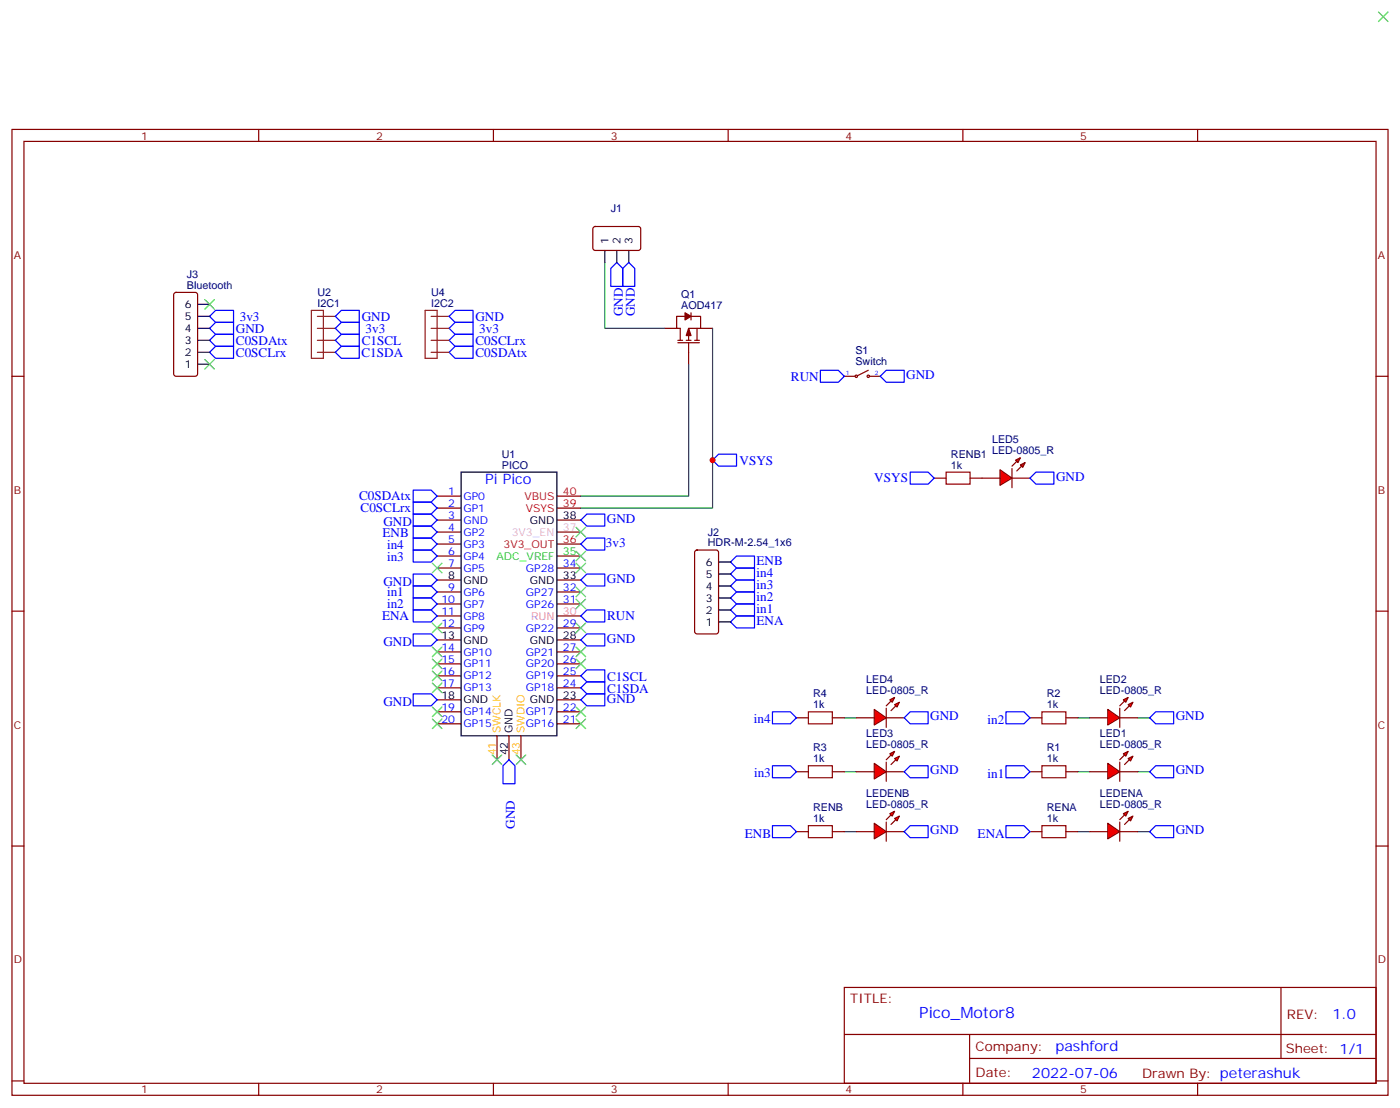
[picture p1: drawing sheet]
<svg xmlns="http://www.w3.org/2000/svg" width="412mm" height="326mm" viewBox="0 0 412 326" stroke-linecap="round" stroke-linejoin="round" font-family="sans-serif">
<g fill="none" stroke="#870000" stroke-width=".35">
<path d="M3.5 38.1h405.4v284.3h-405.4zM76.2 38.1v3.5M145.3 38.1v3.5M214.5 38.1v3.5M283.6 38.1v3.5M352.8 38.1v3.5M7.1 41.6h398.2v277.3h-398.2zM3.5 110.8h3.6M405.3 110.8h3.6M128.8 146h7M128.8 149.6h7M128.8 153.1h7"/>
<path d="M128.8 156.6h7M164 146h7.1M164 149.6h7.1M164 153.1h7.1M164 156.6h7.1M3.5 179.9h3.6M128.8 160.2h7M128.8 163.7h7M128.8 167.2h7M128.8 170.7h7M128.8 174.3h7M128.8 177.8h7"/>
<path d="M164 160.2h7.1M164 163.7h7.1M164 167.2h7.1M164 170.7h7.1M164 174.3h7.1M164 177.8h7.1M405.3 179.9h3.6M128.8 181.3h7M128.8 184.9h7M128.8 188.4h7M128.8 191.9h7M128.8 195.4h7"/>
<path d="M128.8 199h7M164 181.3h7.1M164 184.9h7.1M164 188.4h7.1M164 191.9h7.1M164 195.4h7.1M164 199h7.1M128.8 202.5h7M128.8 206h7M128.8 209.5h7M128.8 213.1h7M146.4 216.6v7.1"/>
<path d="M149.9 216.6v7.1M153.5 216.6v7.1M164 202.5h7.1M164 206h7.1M164 209.5h7.1M164 213.1h7.1M234.6 211.3h3.5M245.2 211.3h3.5M303.4 211.3h3.5M314 211.3h3.5M234.6 227.2h3.5M245.2 227.2h3.5"/>
<path d="M303.4 227.2h3.5M314 227.2h3.5M3.5 249.1h3.6M234.6 244.8h3.5M245.2 244.8h3.5M303.4 244.8h3.5M314 244.8h3.5M405.3 249.1h3.6M248.7 290.7h156.6v28.2h-156.6zM377.3 290.7v20.9M3.5 318.2h3.6M76.2 318.9v3.5"/>
<path d="M145.3 318.9v3.5M214.5 318.9v3.5M248.7 304.5h156.5M283.6 318.9v3.5M285.6 311.6h119.6M285.6 304.5v14.1M352.8 318.9v3.5M405.3 318.2h3.6"/>
</g>
<path d="M135.8 139h28.2v77.6h-28.2z" fill="none" stroke="#000" stroke-width=".35"/>
<g fill="none" stroke="#3c3" stroke-width=".35">
<path d="M406 3.5l2.9 2.9M408.9 3.5l-2.9 2.9M169.7 155.2l2.8 2.8M172.5 155.2l-2.8 2.8M169.7 162.3l2.8 2.8M169.7 165.8l2.8 2.8M169.7 172.9l2.8 2.8M169.7 176.4l2.8 2.8M172.5 165.8l-2.8 2.8M172.5 162.3l-2.8 2.8M172.5 172.9l-2.8 2.8M172.5 176.4l-2.8 2.8"/>
<path d="M127.4 194l2.8 2.8M127.4 197.6l2.8 2.8M130.2 194l-2.8 2.8M130.2 197.6l-2.8 2.8M169.7 190.5l2.8 2.8M169.7 194l2.8 2.8M169.7 183.4l2.8 2.9M172.5 190.5l-2.8 2.8M172.5 194l-2.8 2.8M172.5 183.4l-2.8 2.9M127.4 201.1l2.8 2.8M127.4 208.1l2.8 2.9"/>
<path d="M127.4 211.7l2.8 2.8M130.2 201.1l-2.8 2.8M130.2 208.1l-2.8 2.9M130.2 211.7l-2.8 2.8M169.7 211.7l2.8 2.8M169.7 208.1l2.8 2.9M172.5 211.7l-2.8 2.8M172.5 208.1l-2.8 2.9M152 222.2l2.9 2.9M154.9 222.2l-2.9 2.9"/>
</g>
<path d="M248.7 211.3h3.5M317.5 211.3h3.5M335.1 211.3h3.6M248.7 227.2h3.5M317.5 227.2h3.5M335.1 227.2h3.6M248.7 244.8h3.5M317.5 244.8h3.5M335.1 244.8h3.6" fill="none" stroke="#008700" stroke-width=".35"/>
<g fill="none" stroke="#00f" stroke-width=".35">
<path d="M121.7 151.3h5.3l1.8 1.8-1.8 1.8h-5.3zM171.1 153.1l1.8-1.8h5.3v3.6h-5.3zM121.7 169h5.3l1.8 1.7-1.8 1.8h-5.3zM171.1 170.7l1.8-1.7h5.3v3.5h-5.3zM215.2 176l1.8-1.7h5.2v3.5h-5.2zM215.2 172.5l1.8-1.8h5.2v3.6h-5.2zM215.2 169l1.8-1.8h5.2v3.5h-5.2zM215.2 165.5l1.8-1.8h5.2v3.5h-5.2zM217 177.8h5.2v3.5h-5.2l-1.8-1.7zM121.7 186.6h5.3l1.8 1.8-1.8 1.7h-5.3zM171.1 188.4l1.8-1.8h5.3v3.5h-5.3zM215.2 183.1l1.8-1.8h5.2v3.6h-5.2z"/>
<path d="M121.7 204.3h5.3l1.8 1.7-1.8 1.8h-5.3zM171.1 206l1.8-1.7h5.3v3.5h-5.3z"/>
</g>
<path d="M238.1 209.5h7.1v3.6h-7.1zM306.9 209.5h7.1v3.6h-7.1zM238.1 225.4h7.1v3.6h-7.1zM306.9 225.4h7.1v3.6h-7.1zM238.1 243.1h7.1v3.5h-7.1zM306.9 243.1h7.1v3.5h-7.1z" fill="none" stroke="#a10000" stroke-width=".35"/>
<g fill="#f00" stroke="#870000" stroke-width=".35">
<path d="M257.5 208.8l3.6 2.5-3.6 2.1z"/>
<path d="M261.1 208.5v5.6z"/>
</g>
<g fill="#870000" stroke="#870000" stroke-width=".35">
<path d="M261.1 207.8l1.4-1.4z"/>
<path d="M262.5 209.2l1.4-1.4z"/>
</g>
<g fill="#f00" stroke="#870000" stroke-width=".35">
<path d="M262.1 206l1.4-.7-.7 1.4z"/>
<path d="M263.5 207.4l1.4-.7-.7 1.4z"/>
</g>
<path d="M252.2 211.3h5.3M261.1 211.3h5.2" fill="none" stroke="#870000" stroke-width=".35"/>
<g fill="#f00" stroke="#870000" stroke-width=".35">
<path d="M257.5 224.7l3.6 2.5-3.6 2.1z"/>
<path d="M261.1 224.4v5.6z"/>
</g>
<g fill="#870000" stroke="#870000" stroke-width=".35">
<path d="M261.1 223.7l1.4-1.5z"/>
<path d="M262.5 225.1l1.4-1.4z"/>
</g>
<g fill="#f00" stroke="#870000" stroke-width=".35">
<path d="M262.1 221.9l1.4-.7-.7 1.4z"/>
<path d="M263.5 223.3l1.4-.7-.7 1.4z"/>
</g>
<path d="M252.2 227.2h5.3M261.1 227.2h5.2" fill="none" stroke="#870000" stroke-width=".35"/>
<g fill="#f00" stroke="#870000" stroke-width=".35">
<path d="M257.5 242.4l3.6 2.4-3.6 2.1z"/>
<path d="M261.1 242v5.6z"/>
</g>
<g fill="#870000" stroke="#870000" stroke-width=".35">
<path d="M261.1 241.3l1.4-1.4z"/>
<path d="M262.5 242.7l1.4-1.4z"/>
</g>
<g fill="#f00" stroke="#870000" stroke-width=".35">
<path d="M262.1 239.5l1.4-.7-.7 1.4z"/>
<path d="M263.5 240.9l1.4-.7-.7 1.5z"/>
</g>
<path d="M252.2 244.8h5.3M261.1 244.8h5.2" fill="none" stroke="#870000" stroke-width=".35"/>
<g fill="#f00" stroke="#870000" stroke-width=".35">
<path d="M326.3 208.8l3.5 2.5-3.5 2.1z"/>
<path d="M329.8 208.5v5.6z"/>
</g>
<g fill="#870000" stroke="#870000" stroke-width=".35">
<path d="M329.8 207.8l1.5-1.4z"/>
<path d="M331.3 209.2l1.4-1.4z"/>
</g>
<g fill="#f00" stroke="#870000" stroke-width=".35">
<path d="M330.9 206l1.4-.7-.7 1.4z"/>
<path d="M332.3 207.4l1.4-.7-.7 1.4z"/>
</g>
<path d="M321 211.3h5.3M329.8 211.3h5.3" fill="none" stroke="#870000" stroke-width=".35"/>
<g fill="#f00" stroke="#870000" stroke-width=".35">
<path d="M326.3 224.7l3.5 2.5-3.5 2.1z"/>
<path d="M329.8 224.4v5.6z"/>
</g>
<g fill="#870000" stroke="#870000" stroke-width=".35">
<path d="M329.8 223.7l1.5-1.5z"/>
<path d="M331.3 225.1l1.4-1.4z"/>
</g>
<g fill="#f00" stroke="#870000" stroke-width=".35">
<path d="M330.9 221.9l1.4-.7-.7 1.4z"/>
<path d="M332.3 223.3l1.4-.7-.7 1.4z"/>
</g>
<path d="M321 227.2h5.3M329.8 227.2h5.3" fill="none" stroke="#870000" stroke-width=".35"/>
<g fill="#f00" stroke="#870000" stroke-width=".35">
<path d="M326.3 242.4l3.5 2.4-3.5 2.1z"/>
<path d="M329.8 242v5.6z"/>
</g>
<g fill="#870000" stroke="#870000" stroke-width=".35">
<path d="M329.8 241.3l1.5-1.4z"/>
<path d="M331.3 242.7l1.4-1.4z"/>
</g>
<g fill="#f00" stroke="#870000" stroke-width=".35">
<path d="M330.9 239.5l1.4-.7-.7 1.4z"/>
<path d="M332.3 240.9l1.4-.7-.7 1.5z"/>
</g>
<g fill="none" stroke="#870000" stroke-width=".35">
<path d="M195.8 96.7h3.5M201.8 93.1h-2.5v3.6h1.1v3.5M203.6 93.1h2.8v3.6M203.6 92.1v2.1M205.3 96.7v3.5M206.4 96.7h-3.6v3.5M206.4 96.7h3.5M199.7 100.9h6.3M199.7 100.2h1.4M202.1 100.2h1.5M202.8 100.9v6.3M204.6 100.2h1.4"/>
<path d="M248.7 110.8h3.5M255.8 110.8h3.5M321 244.8h5.3M329.8 244.8h5.3"/>
</g>
<path d="M127.4 165.8l2.8 2.8M130.2 165.8l-2.8 2.8M127.4 190.5l2.8 2.8M127.4 183.4l2.8 2.9M130.2 190.5l-2.8 2.8M130.2 183.4l-2.8 2.9M145 222.2l2.8 2.9M147.8 222.2l-2.8 2.9" fill="none" stroke="#3c3" stroke-width=".35"/>
<g fill="none" stroke="#00f" stroke-width=".35">
<path d="M181.7 77.3l1.7 1.7v5.3h-3.5v-5.3zM121.7 158.4h5.3l1.8 1.8-1.8 1.7h-5.3zM121.7 154.9h5.3l1.8 1.7-1.8 1.8h-5.3zM121.7 172.5h5.3l1.8 1.8-1.8 1.7h-5.3zM121.7 176h5.3l1.8 1.8-1.8 1.8h-5.3zM121.7 161.9h5.3l1.8 1.8-1.8 1.8h-5.3zM121.7 179.6h5.3l1.8 1.7-1.8 1.8h-5.3zM227.5 209.5h5.3l1.8 1.8-1.8 1.8h-5.3zM266.3 211.3l1.8-1.8h5.3v3.6h-5.3zM296.3 209.5h5.3l1.8 1.8-1.8 1.8h-5.3zM338.7 211.3l1.7-1.8h5.3v3.6h-5.3zM149.9 223.7l1.8 1.7v5.3h-3.5v-5.3z"/>
<path d="M227.5 225.4h5.3l1.8 1.8-1.8 1.8h-5.3zM266.3 227.2l1.8-1.8h5.3v3.6h-5.3zM296.3 225.4h5.3l1.8 1.8-1.8 1.8h-5.3zM338.7 227.2l1.7-1.8h5.3v3.6h-5.3zM227.5 243.1h5.3l1.8 1.7-1.8 1.8h-5.3zM266.3 244.8l1.8-1.7h5.3v3.5h-5.3zM296.3 243.1h5.3l1.8 1.7-1.8 1.8h-5.3zM338.7 244.8l1.7-1.7h5.3v3.5h-5.3z"/>
</g>
<g fill="#870000" stroke="#870000" stroke-width=".35">
<path d="M202.8 96.7l.8 2.1h-1.5z"/>
<path d="M201.8 92.1l1.8 1-1.8 1.1z"/>
</g>
<path d="M178.2 77.3v19.4h17.6M209.9 96.7v52.9h-38.8M202.8 107.2v38.8h-31.7" fill="none" stroke="#008700" stroke-width=".35"/>
<circle cx="255.8" cy="110.8" r=".35" fill="#fff" stroke="#870000" stroke-width=".35"/>
<path d="M255.8 109l-3.6 1.8" fill="none" stroke="#870000" stroke-width=".35"/>
<circle cx="252.2" cy="110.8" r=".35" fill="#fff" stroke="#870000" stroke-width=".35"/>
<g fill="none" stroke="#00f" stroke-width=".35">
<path d="M185.2 77.3l1.8 1.7v5.3h-3.6v-5.3zM132.3 96.7l1.8-1.8h5.2v3.5h-5.2zM61.7 100.2l1.8-1.8h5.3v3.6h-5.3zM63.5 102h5.3v3.5h-5.3l-1.8-1.8zM98.8 100.2l1.7-1.8h5.3v3.6h-5.3zM100.5 102h5.3v3.5h-5.3l-1.7-1.8zM132.3 100.2l1.8-1.8h5.2v3.6h-5.2zM134.1 102h5.2v3.5h-5.2l-1.8-1.8zM241.7 109h5.2l1.8 1.8-1.8 1.7h-5.2zM259.3 110.8l1.8-1.8h5.2v3.5h-5.2zM121.7 144.3h5.3l1.8 1.7-1.8 1.8h-5.3zM121.7 147.8h5.3l1.8 1.8-1.8 1.7h-5.3z"/>
<path d="M171.1 160.2l1.8-1.8h5.3v3.5h-5.3zM171.1 181.3l1.8-1.7h5.3v3.5h-5.3zM171.1 199l1.8-1.8h5.3v3.5h-5.3zM171.1 202.5l1.8-1.8h5.3v3.6h-5.3z"/>
</g>
<path d="M91.7 91.4h3.5v14.1h-3.5zM93.5 93.1h5.3M93.5 96.7h5.3M125.2 91.4h3.6v14.1h-3.6zM127 93.1h5.3M127 96.7h5.3M93.5 100.2h5.3M93.5 103.7h5.3M127 100.2h5.3M127 103.7h5.3" fill="none" stroke="#8c2424" stroke-width=".35"/>
<path d="M174.9 66.9l.4-.2h13l.4 .7v5.9l-.7 .4h-12.9l-.5-.7v-5.6zM204.8 162.1l.5-.2h5.7l.6 .5 .1 23.5-.5 .7h-5.9l-.6-.4-.1-23.6z" fill="none" stroke="#870000" stroke-width=".35"/>
<path d="M178.2 73.7v3.6M181.7 73.7v3.6M185.2 73.7v3.6M211.7 179.6h3.5M211.7 176h3.5M211.7 172.5h3.5M211.7 169h3.5M211.7 165.5h3.5M211.7 183.1h3.5" fill="none" stroke="#000" stroke-width=".35"/>
<g fill="#f00" stroke="#870000" stroke-width=".35">
<path d="M294.6 138.3l3.5 2.5-3.5 2.1z"/>
<path d="M298.1 137.9v5.7z"/>
</g>
<g fill="#870000" stroke="#870000" stroke-width=".35">
<path d="M298.1 137.2l1.4-1.4z"/>
<path d="M299.5 138.6l1.4-1.4z"/>
</g>
<g fill="#f00" stroke="#870000" stroke-width=".35">
<path d="M299.2 135.5l1.4-.7-.7 1.4z"/>
<path d="M300.6 136.9l1.4-.7-.7 1.4z"/>
</g>
<path d="M51.4 86.3l.5-.2h5.6l.7 .4v23.6l-.5 .6-5.8 .1-.7-.5v-23.5zM275.2 140.8h3.5M285.8 140.8h8.8M298.1 140.8h5.3" fill="none" stroke="#870000" stroke-width=".35"/>
<path d="M278.7 139h7.1v3.5h-7.1z" fill="none" stroke="#a10000" stroke-width=".35"/>
<path d="M61.7 96.7l1.8-1.8h5.3v3.5h-5.3zM61.7 93.1l1.8-1.7h5.3v3.5h-5.3zM98.8 96.7l1.7-1.8h5.3v3.5h-5.3zM98.8 93.1l1.7-1.7h5.3v3.5h-5.3zM132.3 93.1l1.8-1.7h5.2v3.5h-5.2zM209.9 135.5l1.8-1.8h5.3v3.5h-5.3zM268.1 139h5.3l1.8 1.8-1.8 1.7h-5.3zM303.4 140.8l1.8-1.8h5.2v3.5h-5.2z" fill="none" stroke="#00f" stroke-width=".35"/>
<path d="M58.2 96.7h3.5M58.2 93.1h3.5M58.2 89.6h3.5M58.2 107.2h3.5M58.2 103.7h3.5M58.2 100.2h3.5" fill="none" stroke="#000" stroke-width=".35"/>
<path d="M60.3 88.2l2.8 2.8M63.1 88.2l-2.8 2.8M60.3 105.8l2.8 2.9M63.1 105.8l-2.8 2.9" fill="none" stroke="#3c3" stroke-width=".35"/>
<circle cx="209.9" cy="135.5" r=".88" fill="#c00"/>
<text font-size="4.6" fill="#00f" x="270.8" y="299.7">Pico_Motor8</text>
<g font-size="4.2" fill="#00f">
<text x="142.9" y="142.5">Pi Pico</text>
<text x="392.5" y="299.9">1.0</text>
<text x="310.9" y="309.5">pashford</text>
<text x="304" y="317.3">2022-07-06</text>
</g>
<g font-size="3.9" fill="#00f">
<text x="70.6" y="94.4">3v3</text>
<text x="106.5" y="94.4">GND</text>
<text x="140.1" y="94.4">GND</text>
<text x="183.5" y="93.1" transform="rotate(-90 183.5 93.1)">GND</text>
<text x="187" y="93.1" transform="rotate(-90 187 93.1)">GND</text>
<text x="69.5" y="101.6">C0SDAtx</text>
<text x="69.5" y="98">GND</text>
<text x="106.5" y="101.6">C1SCL</text>
<text x="107.7" y="97.9">3v3</text>
<text x="140" y="101.6">C0SCLrx</text>
<text x="141.2" y="97.9">3v3</text>
<text x="69.5" y="105.1">C0SCLrx</text>
<text x="106.5" y="105.1">C1SDA</text>
<text x="140" y="105.1">C0SDAtx</text>
<text x="233" y="112.1">RUN</text>
<text x="267" y="111.6">GND</text>
<text x="217.8" y="136.8">VSYS</text>
<text x="257.5" y="142">VSYS</text>
<text x="311.1" y="141.5">GND</text>
<text x="105.8" y="147.3">C0SDAtx</text>
<text x="106.2" y="150.8">C0SCLrx</text>
<text x="112.9" y="154.9">GND</text>
<text x="178.8" y="153.9">GND</text>
<text x="112.7" y="158">ENB</text>
<text x="114" y="161.5">in4</text>
<text x="178.5" y="160.9">3v3</text>
<text x="114" y="165">in3</text>
<text x="222.9" y="166.3">ENB</text>
<text x="112.9" y="172.5">GND</text>
<text x="178.8" y="171.5">GND</text>
<text x="222.9" y="173.3">in3</text>
<text x="222.9" y="169.8">in4</text>
<text x="114" y="175.6">in1</text>
<text x="114" y="179.1">in2</text>
<text x="222.9" y="176.8">in2</text>
<text x="112.5" y="182.6">ENA</text>
<text x="178.9" y="182.6">RUN</text>
<text x="222.9" y="183.9">ENA</text>
<text x="222.9" y="180.4">in1</text>
<text x="113" y="190.1">GND</text>
<text x="178.8" y="189.2">GND</text>
<text x="178.8" y="203.9">C1SDA</text>
<text x="178.9" y="200.4">C1SCL</text>
<text x="112.9" y="207.8">GND</text>
<text x="178.8" y="206.8">GND</text>
<text x="222.1" y="213">in4</text>
<text x="274" y="212.1">GND</text>
<text x="290.9" y="213.1">in2</text>
<text x="346.3" y="212.1">GND</text>
<text x="274" y="228">GND</text>
<text x="346.3" y="228">GND</text>
<text x="222.1" y="228.9">in3</text>
<text x="290.9" y="228.9">in1</text>
<text x="151.7" y="244" transform="rotate(-90 151.7 244)">GND</text>
<text x="274" y="245.6">GND</text>
<text x="346.3" y="245.6">GND</text>
<text x="219.4" y="246.6">ENB</text>
<text x="288" y="246.6">ENA</text>
</g>
<g font-size="3.9" fill="#800">
<text x="250.5" y="295.3">TITLE:</text>
<text x="379.1" y="299.9">REV:</text>
<text x="287.4" y="309.5">Company:</text>
<text x="378.7" y="310.1">Sheet: 1/1</text>
<text x="287.4" y="317.1">Date:</text>
<text x="336.4" y="317.2">Drawn By: peterashuk</text>
</g>
<g font-size="3.2" fill="#800">
<text x="41.6" y="41.1">1</text>
<text x="110.8" y="41.1">2</text>
<text x="179.9" y="41.1">3</text>
<text x="249.1" y="41.1">4</text>
<text x="318.2" y="41.1">5</text>
<text x="4.1" y="76.2">A</text>
<text x="405.9" y="76.2">A</text>
<text x="4.1" y="145.3">B</text>
<text x="405.9" y="145.3">B</text>
<text x="4.1" y="214.5">C</text>
<text x="405.9" y="214.5">C</text>
<text x="4.1" y="283.6">D</text>
<text x="405.9" y="283.6">D</text>
<text x="41.6" y="321.9">1</text>
<text x="110.8" y="321.9">2</text>
<text x="179.9" y="321.9">3</text>
<text x="249.1" y="321.9">4</text>
<text x="318.2" y="321.9">5</text>
</g>
<g font-size="3.2" fill="#000080">
<text x="179.9" y="62.4">J1</text>
<text x="55.1" y="81.8">J3</text>
<text x="55.1" y="85">Bluetooth</text>
<text x="93.5" y="87.1">U2</text>
<text x="127" y="87.1">U4</text>
<text x="200.7" y="87.8">Q1</text>
<text x="93.5" y="90.3">I2C1</text>
<text x="127" y="90.3">I2C2</text>
<text x="200.7" y="91">AOD417</text>
<text x="252" y="107.5">Switch</text>
<text x="252" y="104.3">S1</text>
<text x="292.2" y="130.5">LED5</text>
<text x="147.8" y="137.9">PICO</text>
<text x="147.8" y="134.8">U1</text>
<text x="280.1" y="137.9">1k</text>
<text x="280.1" y="134.7">RENB1</text>
<text x="292.2" y="133.7">LED-0805_R</text>
<text x="208.5" y="160.9">HDR-M-2.54_1x6</text>
<text x="208.5" y="157.7">J2</text>
<text x="255.2" y="201.1">LED4</text>
<text x="324" y="201.1">LED2</text>
<text x="239.5" y="208.5">1k</text>
<text x="239.5" y="205.3">R4</text>
<text x="255.2" y="204.3">LED-0805_R</text>
<text x="308.3" y="208.5">1k</text>
<text x="308.3" y="205.3">R2</text>
<text x="324" y="204.3">LED-0805_R</text>
<text x="239.5" y="221.2">R3</text>
<text x="255.2" y="220.1">LED-0805_R</text>
<text x="255.2" y="216.9">LED3</text>
<text x="308.3" y="221.2">R1</text>
<text x="324" y="220.1">LED-0805_R</text>
<text x="324" y="216.9">LED1</text>
<text x="239.5" y="224.4">1k</text>
<text x="308.3" y="224.4">1k</text>
<text x="239.5" y="238.8">RENB</text>
<text x="255.2" y="237.8">LED-0805_R</text>
<text x="255.2" y="234.6">LEDENB</text>
<text x="308.3" y="238.8">RENA</text>
<text x="324" y="237.8">LED-0805_R</text>
<text x="324" y="234.6">LEDENA</text>
<text x="239.5" y="242">1k</text>
<text x="308.3" y="242">1k</text>
</g>
<g font-size="3.2">
<text x="179.2" y="72" transform="rotate(-90 179.2 72)">1</text>
<text x="182.7" y="72" transform="rotate(-90 182.7 72)">2</text>
<text x="186.3" y="72" transform="rotate(-90 186.3 72)">3</text>
<text x="54.4" y="94.2">5</text>
<text x="54.4" y="90.7">6</text>
<text x="54.4" y="101.2">3</text>
<text x="54.4" y="97.7">4</text>
<text x="54.4" y="104.8">2</text>
<text x="54.4" y="108.3">1</text>
<text x="156.1" y="154.2">GND</text>
<text x="165.8" y="152.8">38</text>
<text x="207.9" y="166.5">6</text>
<text x="132" y="170.4">8</text>
<text x="136.5" y="171.8">GND</text>
<text x="156.1" y="171.8">GND</text>
<text x="165.8" y="170.4">33</text>
<text x="207.9" y="173.6">4</text>
<text x="207.9" y="170">5</text>
<text x="207.9" y="177.1">3</text>
<text x="207.9" y="184.1">1</text>
<text x="207.9" y="180.6">2</text>
<text x="130" y="188">13</text>
<text x="136.5" y="189.4">GND</text>
<text x="156.1" y="189.4">GND</text>
<text x="165.8" y="188">28</text>
<text x="130" y="205.7">18</text>
<text x="136.5" y="207.1">GND</text>
<text x="156.1" y="207.1">GND</text>
<text x="165.8" y="205.7">23</text>
<text x="151" y="215.9" transform="rotate(-90 151 215.9)">GND</text>
<text x="149.6" y="222.4" transform="rotate(-90 149.6 222.4)">42</text>
</g>
<g font-size="3.2" fill="#00f">
<text x="132" y="145.7">1</text>
<text x="132" y="149.2">2</text>
<text x="136.5" y="147.1">GP0</text>
<text x="132" y="152.8">3</text>
<text x="136.5" y="150.6">GP1</text>
<text x="136.5" y="154.2">GND</text>
<text x="132" y="156.3">4</text>
<text x="132" y="159.8">5</text>
<text x="136.5" y="157.7">GP2</text>
<text x="136.5" y="161.2">GP3</text>
<text x="132" y="163.3">6</text>
<text x="132" y="166.9">7</text>
<text x="136.5" y="164.7">GP4</text>
<text x="165.8" y="166.9">34</text>
<text x="132" y="173.9">9</text>
<text x="136.5" y="168.3">GP5</text>
<text x="154.9" y="168.3">GP28</text>
<text x="165.8" y="173.9">32</text>
<text x="130" y="177.4">10</text>
<text x="136.5" y="175.3">GP6</text>
<text x="136.5" y="178.9">GP7</text>
<text x="154.9" y="178.9">GP26</text>
<text x="154.9" y="175.3">GP27</text>
<text x="165.8" y="177.4">31</text>
<text x="130" y="181">11</text>
<text x="130" y="184.5">12</text>
<text x="136.5" y="182.4">GP8</text>
<text x="136.5" y="185.9">GP9</text>
<text x="154.9" y="185.9">GP22</text>
<text x="165.8" y="184.5">29</text>
<text x="130" y="191.6">14</text>
<text x="165.8" y="191.6">27</text>
<text x="130" y="195.1">15</text>
<text x="136.5" y="193">GP10</text>
<text x="136.5" y="196.5">GP11</text>
<text x="154.9" y="196.5">GP20</text>
<text x="154.9" y="193">GP21</text>
<text x="165.8" y="195.1">26</text>
<text x="130" y="198.6">16</text>
<text x="130" y="202.1">17</text>
<text x="136.5" y="200">GP12</text>
<text x="136.5" y="203.6">GP13</text>
<text x="154.9" y="203.6">GP18</text>
<text x="154.9" y="200">GP19</text>
<text x="165.8" y="202.1">24</text>
<text x="165.8" y="198.6">25</text>
<text x="130" y="209.2">19</text>
<text x="165.8" y="209.2">22</text>
<text x="130" y="212.7">20</text>
<text x="136.5" y="210.6">GP14</text>
<text x="136.5" y="214.1">GP15</text>
<text x="154.9" y="214.1">GP16</text>
<text x="154.9" y="210.6">GP17</text>
<text x="165.8" y="212.7">21</text>
</g>
<g font-size="3.2" fill="#f00">
<text x="154.5" y="147.1">VBUS</text>
<text x="165.8" y="149.2">39</text>
<text x="165.8" y="145.7">40</text>
<text x="154.9" y="150.6">VSYS</text>
<text x="148.3" y="161.2">3V3_OUT</text>
<text x="165.8" y="159.8">36</text>
</g>
<g font-size="3.2" fill="#f6f">
<text x="150.7" y="157.7">3V3_EN</text>
<text x="165.8" y="156.3">37</text>
</g>
<g font-size="3.2" fill="#0f0">
<text x="146.3" y="164.7">ADC_VREF</text>
<text x="165.8" y="163.3">35</text>
</g>
<g font-size="3.2" fill="#f0f">
<text x="156.4" y="182.4">RUN</text>
<text x="165.8" y="181">30</text>
</g>
<g font-size="3.2" fill="#f90">
<text x="147.5" y="215.9" transform="rotate(-90 147.5 215.9)">SWCLK</text>
<text x="146" y="222.4" transform="rotate(-90 146 222.4)">41</text>
</g>
<g font-size="3.2" fill="#fc0">
<text x="154.5" y="215.9" transform="rotate(-90 154.5 215.9)">SWDIO</text>
<text x="153.1" y="222.4" transform="rotate(-90 153.1 222.4)">43</text>
</g>
<g font-size="1.8" fill="#00f">
<text x="249.2" y="110.4">1</text>
<text x="257.7" y="110.4">2</text>
</g>
</svg>
